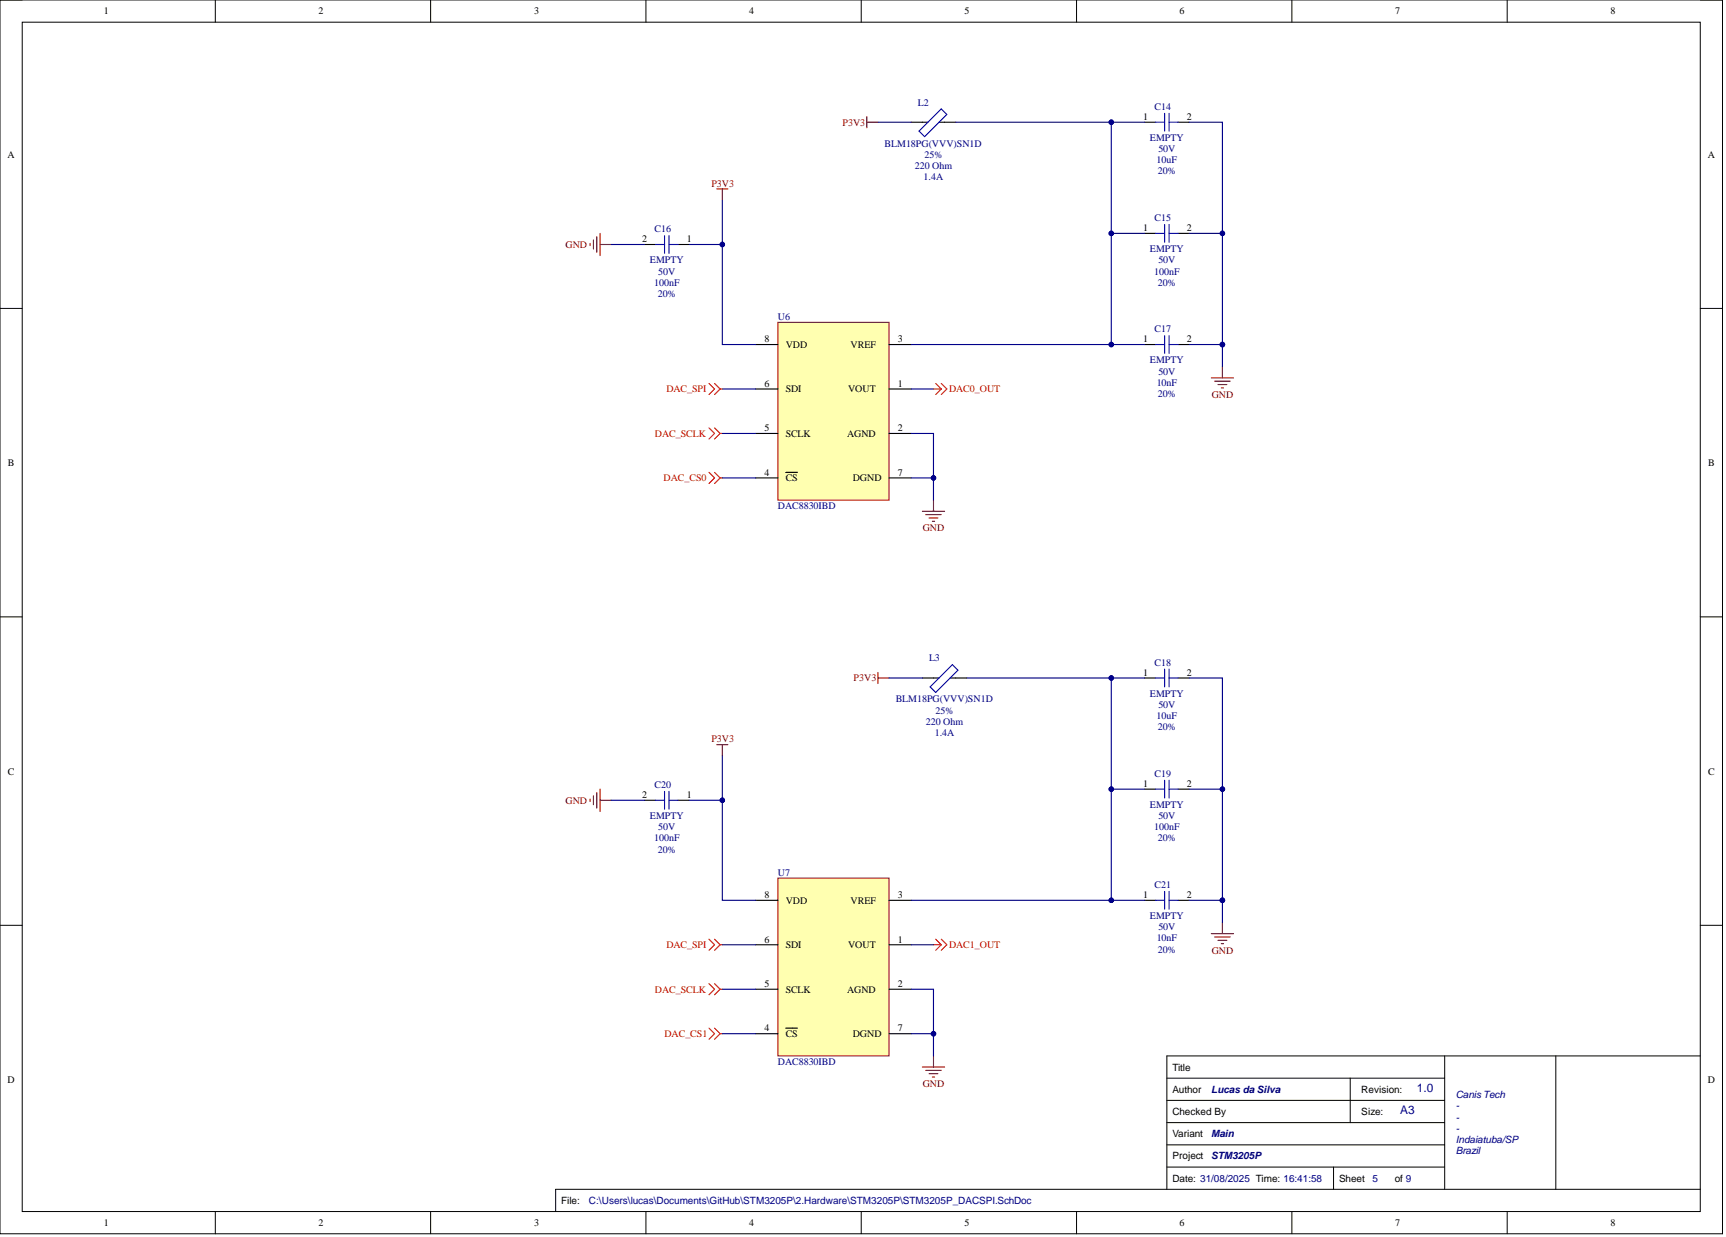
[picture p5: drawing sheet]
<svg xmlns="http://www.w3.org/2000/svg" width="393mm" height="282mm" viewBox="0 0 393 282" stroke-linecap="round" stroke-linejoin="round" font-family="sans-serif">
<g fill="none" stroke="#000" stroke-width=".23">
<path d="M0 0h392.5v281.1h-392.5zM0 0h5.1M49.1 0v5.1M98.1 0v5.1M147.2 0v5.1M196.3 0v5.1M245.3 0v5.1M294.4 0v5.1M343.5 0v5.1M387.5 0h5v5.1M5.1 5.1h382.4v271h-382.4zM0 70.3h5.1"/>
<path d="M387.5 70.3h5M0 140.6h5.1M387.5 140.6h5M0 210.8h5.1M387.5 210.8h5M265.9 245.7h63.3M265.9 250.7h63.3M265.9 255.8h63.3M307.7 245.7v10.1M329.2 240.6v30.4M354.6 240.6v30.4M387.5 240.6h-121.6v30.4"/>
<path d="M49.1 276.1v5M98.1 276.1v5M147.2 276.1v5M196.3 276.1v5M245.3 276.1v5M265.9 265.9h63.3M265.9 260.9h63.3M294.4 276.1v5M303.9 265.9v5.1M343.5 276.1v5M387.5 271h-260.9v5.1M392.5 276.1v5"/>
</g>
<path d="M212.7 88.6h1.8M213.2 87.4l1.3 1.2M214.5 88.6l-1.3 1.3M214.5 87.4l1.3 1.2-1.3 1.3" fill="none" stroke="#f00" stroke-width=".25"/>
<path d="M177.3 73.4h25.3v40.6h-25.3z" fill-rule="evenodd" fill="#ffffb0"/>
<path d="M177.3 73.4h25.3v40.6h-25.3z" fill="none" stroke="#800000" stroke-width=".23"/>
<g fill="none" stroke="#000" stroke-width=".25">
<path d="M207.7 27.9h3.8M214 27.9h3.8M146.9 55.7h2.5M154.5 55.7h2.5M260.9 53.2h2.5M268.5 53.2h2.5M172.2 78.5h5.1M202.6 78.5h5.1M260.9 78.5h2.5M268.5 78.5h2.5M172.2 98.8h5.1M172.2 88.6h5.1"/>
<path d="M202.6 98.8h5.1M202.6 88.6h5.1M172.2 108.9h5.1M179.1 107.6h2.6M202.6 108.9h5.1"/>
</g>
<g fill="none" stroke="#800000" stroke-width=".25">
<path d="M197.5 26.6v2.5M197.5 27.9h2.6M134.5 55.5v.5M135.2 54.7v2M136 53.9v3.6M136.8 53.2v5M136.8 55.7h2.5M163.4 43h2.5M164.6 43v2.6M276.1 86.1h5M276.8 86.9h3.6M277.6 87.6h2"/>
<path d="M278.3 88.4h.5M278.6 83.6v2.5M210.2 116.5h5.1M211 117.3h3.5M211.7 118h2M212.5 118.8h.5M212.7 114v2.5"/>
</g>
<g fill="none" stroke="#00f" stroke-width=".25">
<path d="M214.5 24.8l1.3 1.3-5.1 5-1.3-1.2zM149.4 55.7h2M151.4 53.7v4M152.5 53.7v4M152.5 55.7h2M263.4 53.2h2M265.4 51.2v4M266.4 51.2v4M266.4 53.2h2.1M263.4 78.5h2M265.4 76.5v4M266.4 76.5v4"/>
<path d="M266.4 78.5h2.1"/>
</g>
<path d="M212.7 215.3h1.8M213.2 214l1.3 1.3M214.5 215.3l-1.3 1.2M214.5 214l1.3 1.3-1.3 1.2" fill="none" stroke="#f00" stroke-width=".25"/>
<path d="M177.3 200.1h25.3v40.5h-25.3z" fill-rule="evenodd" fill="#ffffb0"/>
<path d="M177.3 200.1h25.3v40.5h-25.3z" fill="none" stroke="#800000" stroke-width=".23"/>
<g fill="none" stroke="#000" stroke-width=".25">
<path d="M260.9 27.9h2.5M268.5 27.9h2.5M210.2 154.5h3.8M216.5 154.5h3.8M260.9 179.8h2.5M268.5 179.8h2.5M146.9 182.4h2.5M154.5 182.4h2.5M172.2 215.3h5.1M172.2 205.1h5.1M202.6 215.3h5.1M202.6 205.1h5.1"/>
<path d="M260.9 205.1h2.5M268.5 205.1h2.5M172.2 225.4h5.1M172.2 235.5h5.1M179.1 234.3h2.6M202.6 225.4h5.1M202.6 235.5h5.1"/>
</g>
<g fill="none" stroke="#800000" stroke-width=".25">
<path d="M200.1 153.2v2.6M200.1 154.5h2.5M136.8 179.8v5.1M163.4 169.7h2.5M164.6 169.7v2.5M134.5 182.1v.5M135.2 181.3v2.1M136 180.6v3.5M136.8 182.4h2.5M276.1 212.7h5M276.8 213.5h3.6M277.6 214.3h2"/>
<path d="M278.3 215h.5M278.6 210.2v2.5M210.2 243.1h5.1M211 243.9h3.5M211.7 244.7h2M212.5 245.4h.5M212.7 240.6v2.5"/>
</g>
<g fill="none" stroke="#00f" stroke-width=".25">
<path d="M263.4 27.9h2M265.4 25.8v4.1M266.4 25.8v4.1M266.4 27.9h2.1M217 151.5l1.3 1.2-5.1 5.1-1.2-1.3zM263.4 179.8h2M265.4 177.8v4M266.4 177.8v4M266.4 179.8h2.1M149.4 182.4h2M151.4 180.3v4.1M152.5 180.3v4.1"/>
<path d="M152.5 182.4h2M263.4 205.1h2M265.4 203.1v4.1M266.4 203.1v4.1M266.4 205.1h2.1"/>
</g>
<g fill="none" stroke="#f00" stroke-width=".25">
<path d="M161.6 87.4l1.2 1.2-1.2 1.3M161.6 97.5l1.2 1.3-1.2 1.2M162.8 87.4l1.3 1.2M162.8 97.5l1.3 1.3M164.1 88.6l-1.3 1.3M164.1 88.6h.5M164.1 98.8l-1.3 1.2M164.1 98.8h.5M161.6 107.6l1.2 1.3-1.2 1.3M162.8 107.6l1.3 1.3M164.1 108.9l-1.3 1.3M164.1 108.9h.5"/>
<path d="M161.6 214l1.2 1.3-1.2 1.2M162.8 214l1.3 1.3M164.1 215.3l-1.3 1.2M164.1 215.3h.5M161.6 224.1l1.2 1.3-1.2 1.3M161.6 234.3l1.2 1.2-1.2 1.3M162.8 224.1l1.3 1.3M162.8 234.3l1.3 1.2M164.1 225.4l-1.3 1.3M164.1 225.4h.5M164.1 235.5l-1.3 1.3M164.1 235.5h.5"/>
</g>
<path d="M278.6 205.1v5.1" fill="none" stroke="#000080" stroke-width=".25"/>
<circle cx="278.6" cy="205.2" r=".51" fill="#000080"/>
<circle cx="278.6" cy="205.2" r=".51" fill="none" stroke="#000080" stroke-width=".23"/>
<path d="M139.3 55.7h7.6M164.6 172.2v10.2h-7.6M139.3 182.4h7.6" fill="none" stroke="#000080" stroke-width=".25"/>
<circle cx="164.6" cy="182.4" r=".51" fill="#000080"/>
<circle cx="164.6" cy="182.4" r=".51" fill="none" stroke="#000080" stroke-width=".23"/>
<path d="M164.6 45.6v10.1h-7.6" fill="none" stroke="#000080" stroke-width=".25"/>
<circle cx="164.6" cy="55.7" r=".51" fill="#000080"/>
<circle cx="164.6" cy="55.7" r=".51" fill="none" stroke="#000080" stroke-width=".23"/>
<path d="M164.6 182.4v22.7h7.6M164.6 215.3h7.6M164.6 235.5h7.6M164.6 225.4h7.6" fill="none" stroke="#000080" stroke-width=".25"/>
<circle cx="164.6" cy="182.4" r=".51" fill="#000080"/>
<circle cx="164.6" cy="182.4" r=".51" fill="none" stroke="#000080" stroke-width=".23"/>
<path d="M164.6 55.7v22.8h7.6M164.6 98.8h7.6M164.6 88.6h7.6M164.6 108.9h7.6" fill="none" stroke="#000080" stroke-width=".25"/>
<circle cx="164.6" cy="55.7" r=".51" fill="#000080"/>
<circle cx="164.6" cy="55.7" r=".51" fill="none" stroke="#000080" stroke-width=".23"/>
<path d="M200.1 27.9h7.6M202.6 154.5h7.6M207.7 235.5h5v5.1" fill="none" stroke="#000080" stroke-width=".25"/>
<circle cx="212.7" cy="235.5" r=".51" fill="#000080"/>
<circle cx="212.7" cy="235.5" r=".51" fill="none" stroke="#000080" stroke-width=".23"/>
<path d="M207.7 225.4h5v10.1" fill="none" stroke="#000080" stroke-width=".25"/>
<circle cx="212.7" cy="235.5" r=".51" fill="#000080"/>
<circle cx="212.7" cy="235.5" r=".51" fill="none" stroke="#000080" stroke-width=".23"/>
<path d="M220.3 154.5h33v50.6h-45.6M207.7 215.3h5" fill="none" stroke="#000080" stroke-width=".25"/>
<circle cx="253.3" cy="205.2" r=".51" fill="#000080"/>
<circle cx="253.3" cy="205.2" r=".51" fill="none" stroke="#000080" stroke-width=".23"/>
<circle cx="253.3" cy="179.8" r=".51" fill="#000080"/>
<circle cx="253.3" cy="179.8" r=".51" fill="none" stroke="#000080" stroke-width=".23"/>
<circle cx="253.3" cy="154.5" r=".51" fill="#000080"/>
<circle cx="253.3" cy="154.5" r=".51" fill="none" stroke="#000080" stroke-width=".23"/>
<path d="M207.7 108.9h5v5.1" fill="none" stroke="#000080" stroke-width=".25"/>
<circle cx="212.7" cy="108.9" r=".51" fill="#000080"/>
<circle cx="212.7" cy="108.9" r=".51" fill="none" stroke="#000080" stroke-width=".23"/>
<path d="M207.7 98.8h5v10.1" fill="none" stroke="#000080" stroke-width=".25"/>
<circle cx="212.7" cy="108.9" r=".51" fill="#000080"/>
<circle cx="212.7" cy="108.9" r=".51" fill="none" stroke="#000080" stroke-width=".23"/>
<path d="M217.8 27.9h35.5v50.6h-45.6M207.7 88.6h5" fill="none" stroke="#000080" stroke-width=".25"/>
<circle cx="253.3" cy="78.5" r=".51" fill="#000080"/>
<circle cx="253.3" cy="78.5" r=".51" fill="none" stroke="#000080" stroke-width=".23"/>
<circle cx="253.3" cy="53.2" r=".51" fill="#000080"/>
<circle cx="253.3" cy="53.2" r=".51" fill="none" stroke="#000080" stroke-width=".23"/>
<circle cx="253.3" cy="27.9" r=".51" fill="#000080"/>
<circle cx="253.3" cy="27.9" r=".51" fill="none" stroke="#000080" stroke-width=".23"/>
<path d="M253.3 205.1h7.6" fill="none" stroke="#000080" stroke-width=".25"/>
<circle cx="253.3" cy="205.2" r=".51" fill="#000080"/>
<circle cx="253.3" cy="205.2" r=".51" fill="none" stroke="#000080" stroke-width=".23"/>
<path d="M253.3 179.8h7.6" fill="none" stroke="#000080" stroke-width=".25"/>
<circle cx="253.3" cy="179.8" r=".51" fill="#000080"/>
<circle cx="253.3" cy="179.8" r=".51" fill="none" stroke="#000080" stroke-width=".23"/>
<path d="M253.3 78.5h7.6" fill="none" stroke="#000080" stroke-width=".25"/>
<circle cx="253.3" cy="78.5" r=".51" fill="#000080"/>
<circle cx="253.3" cy="78.5" r=".51" fill="none" stroke="#000080" stroke-width=".23"/>
<path d="M253.3 53.2h7.6" fill="none" stroke="#000080" stroke-width=".25"/>
<circle cx="253.3" cy="53.2" r=".51" fill="#000080"/>
<circle cx="253.3" cy="53.2" r=".51" fill="none" stroke="#000080" stroke-width=".23"/>
<path d="M253.3 27.9h7.6" fill="none" stroke="#000080" stroke-width=".25"/>
<circle cx="253.3" cy="27.9" r=".51" fill="#000080"/>
<circle cx="253.3" cy="27.9" r=".51" fill="none" stroke="#000080" stroke-width=".23"/>
<path d="M271 205.1h7.6" fill="none" stroke="#000080" stroke-width=".25"/>
<circle cx="278.6" cy="205.2" r=".51" fill="#000080"/>
<circle cx="278.6" cy="205.2" r=".51" fill="none" stroke="#000080" stroke-width=".23"/>
<path d="M271 179.8h7.6v25.3" fill="none" stroke="#000080" stroke-width=".25"/>
<circle cx="278.6" cy="179.8" r=".51" fill="#000080"/>
<circle cx="278.6" cy="179.8" r=".51" fill="none" stroke="#000080" stroke-width=".23"/>
<circle cx="278.6" cy="205.2" r=".51" fill="#000080"/>
<circle cx="278.6" cy="205.2" r=".51" fill="none" stroke="#000080" stroke-width=".23"/>
<path d="M271 78.5h7.6" fill="none" stroke="#000080" stroke-width=".25"/>
<circle cx="278.6" cy="78.5" r=".51" fill="#000080"/>
<circle cx="278.6" cy="78.5" r=".51" fill="none" stroke="#000080" stroke-width=".23"/>
<path d="M271 53.2h7.6v25.3" fill="none" stroke="#000080" stroke-width=".25"/>
<circle cx="278.6" cy="53.2" r=".51" fill="#000080"/>
<circle cx="278.6" cy="53.2" r=".51" fill="none" stroke="#000080" stroke-width=".23"/>
<circle cx="278.6" cy="78.5" r=".51" fill="#000080"/>
<circle cx="278.6" cy="78.5" r=".51" fill="none" stroke="#000080" stroke-width=".23"/>
<path d="M271 27.9h7.6v25.3" fill="none" stroke="#000080" stroke-width=".25"/>
<circle cx="278.6" cy="53.2" r=".51" fill="#000080"/>
<circle cx="278.6" cy="53.2" r=".51" fill="none" stroke="#000080" stroke-width=".23"/>
<path d="M278.6 78.5v5.1" fill="none" stroke="#000080" stroke-width=".25"/>
<circle cx="278.6" cy="78.5" r=".51" fill="#000080"/>
<circle cx="278.6" cy="78.5" r=".51" fill="none" stroke="#000080" stroke-width=".23"/>
<path d="M260.9 154.5h2.5M268.5 154.5h2.5" fill="none" stroke="#000" stroke-width=".25"/>
<path d="M263.4 154.5h2M265.4 152.5v4M266.4 152.5v4M266.4 154.5h2.1" fill="none" stroke="#00f" stroke-width=".25"/>
<path d="M271 154.5h7.6v25.3" fill="none" stroke="#000080" stroke-width=".25"/>
<circle cx="278.6" cy="179.8" r=".51" fill="#000080"/>
<circle cx="278.6" cy="179.8" r=".51" fill="none" stroke="#000080" stroke-width=".23"/>
<path d="M253.3 154.5h7.6" fill="none" stroke="#000080" stroke-width=".25"/>
<circle cx="253.3" cy="154.5" r=".51" fill="#000080"/>
<circle cx="253.3" cy="154.5" r=".51" fill="none" stroke="#000080" stroke-width=".23"/>
<g font-size="2.7" fill="#000080">
<text x="322.9" y="248.9">1.0</text>
<text x="319.1" y="253.9">A3</text>
</g>
<g font-size="2.3">
<text x="23.7" y="3.3">1</text>
<text x="72.6" y="3.3">2</text>
<text x="121.7" y="3.3">3</text>
<text x="170.7" y="3.3">4</text>
<text x="219.8" y="3.3">5</text>
<text x="268.8" y="3.3">6</text>
<text x="317.9" y="3.3">7</text>
<text x="367" y="3.3">8</text>
<text x="260.5" y="27.3">1</text>
<text x="270.5" y="27.3">2</text>
<text x="1.7" y="35.9">A</text>
<text x="389.2" y="35.9">A</text>
<text x="260.5" y="52.7">1</text>
<text x="270.5" y="52.7">2</text>
<text x="146.3" y="55.2">2</text>
<text x="156.5" y="55.2">1</text>
<text x="174.2" y="78">8</text>
<text x="179.1" y="79.3">VDD</text>
<text x="193.8" y="79.3">VREF</text>
<text x="204.6" y="78">3</text>
<text x="260.5" y="78">1</text>
<text x="270.5" y="78">2</text>
<text x="174.2" y="88.1">6</text>
<text x="179.1" y="89.4">SDI</text>
<text x="193.3" y="89.4">VOUT</text>
<text x="204.6" y="88.1">1</text>
<text x="174.2" y="98.3">5</text>
<text x="179.1" y="99.5">SCLK</text>
<text x="193.1" y="99.5">AGND</text>
<text x="204.6" y="98.3">2</text>
<text x="1.8" y="106.2">B</text>
<text x="389.3" y="106.2">B</text>
<text x="174.2" y="108.4">4</text>
<text x="179.1" y="109.7">CS</text>
<text x="194.3" y="109.7">DGND</text>
<text x="204.6" y="108.4">7</text>
<text x="260.5" y="154">1</text>
<text x="270.5" y="154">2</text>
<text x="1.8" y="176.5">C</text>
<text x="260.5" y="179.3">1</text>
<text x="270.5" y="179.3">2</text>
<text x="389.3" y="176.5">C</text>
<text x="146.3" y="181.8">2</text>
<text x="156.5" y="181.8">1</text>
<text x="174.2" y="204.6">8</text>
<text x="179.1" y="205.9">VDD</text>
<text x="193.8" y="205.9">VREF</text>
<text x="204.6" y="204.6">3</text>
<text x="260.5" y="204.6">1</text>
<text x="270.5" y="204.6">2</text>
<text x="174.2" y="214.8">6</text>
<text x="204.6" y="214.8">1</text>
<text x="179.1" y="216">SDI</text>
<text x="193.3" y="216">VOUT</text>
<text x="174.2" y="224.9">5</text>
<text x="179.1" y="226.2">SCLK</text>
<text x="193.1" y="226.2">AGND</text>
<text x="204.6" y="224.9">2</text>
<text x="174.2" y="235">4</text>
<text x="179.1" y="236.3">CS</text>
<text x="194.3" y="236.3">DGND</text>
<text x="204.6" y="235">7</text>
<text x="267.2" y="243.9">Title</text>
<text x="1.7" y="246.8">D</text>
<text x="267.2" y="249">Author</text>
<text x="310.2" y="249">Revision:</text>
<text x="389.2" y="246.8">D</text>
<text x="267.2" y="254.1">Checked By</text>
<text x="310.2" y="254.1">Size:</text>
<text x="267.2" y="259.1">Variant</text>
<text x="267.2" y="269.3">Date: 31/08/2025 Time: 16:41:58</text>
<text x="267.2" y="264.2">Project</text>
<text x="305.2" y="269.3">Sheet</text>
<text x="317.8" y="269.3">of 9</text>
<text x="127.9" y="274.3">File:</text>
<text x="23.7" y="279.4">1</text>
<text x="72.6" y="279.4">2</text>
<text x="121.7" y="279.4">3</text>
<text x="170.7" y="279.4">4</text>
<text x="219.8" y="279.4">5</text>
<text x="268.8" y="279.4">6</text>
<text x="317.9" y="279.4">7</text>
<text x="367" y="279.4">8</text>
</g>
<g font-size="2.3" fill="#800000">
<text x="192" y="28.6">P3V3</text>
<text x="162.1" y="42.5">P3V3</text>
<text x="128.9" y="56.5">GND</text>
<text x="276.1" y="90.7">GND</text>
<text x="210.3" y="121.1">GND</text>
<text x="194.5" y="155.3">P3V3</text>
<text x="162.1" y="169.2">P3V3</text>
<text x="128.9" y="183.1">GND</text>
<text x="276.1" y="217.3">GND</text>
<text x="210.3" y="247.7">GND</text>
</g>
<g font-size="2.3" fill="#000080">
<text x="209.2" y="24.1">L2</text>
<text x="263.1" y="25.1">C14</text>
<text x="201.6" y="33.4">BLM18PG(VVV)SN1D</text>
<text x="210.7" y="36">25%</text>
<text x="262.1" y="32.2">EMPTY</text>
<text x="264" y="34.7">50V</text>
<text x="208.5" y="38.5">220 Ohm</text>
<text x="210.5" y="41">1.4A</text>
<text x="263.6" y="37.2">10uF</text>
<text x="263.9" y="39.8">20%</text>
<text x="149.2" y="52.9">C16</text>
<text x="263.1" y="50.4">C15</text>
<text x="262.1" y="57.5">EMPTY</text>
<text x="148.1" y="60">EMPTY</text>
<text x="149.1" y="65.1">100nF</text>
<text x="150" y="62.6">50V</text>
<text x="263.1" y="62.6">100nF</text>
<text x="263.9" y="65.1">20%</text>
<text x="264" y="60">50V</text>
<text x="149.9" y="67.6">20%</text>
<text x="177.3" y="72.9">U6</text>
<text x="263.1" y="75.7">C17</text>
<text x="262.1" y="82.8">EMPTY</text>
<text x="263.6" y="87.9">10nF</text>
<text x="264" y="85.3">50V</text>
<text x="263.9" y="90.4">20%</text>
<text x="177.3" y="116">DAC8830IBD</text>
<text x="211.7" y="150.7">L3</text>
<text x="263.1" y="151.7">C18</text>
<text x="204.1" y="160.1">BLM18PG(VVV)SN1D</text>
<text x="262.1" y="158.8">EMPTY</text>
<text x="264" y="161.3">50V</text>
<text x="211" y="165.1">220 Ohm</text>
<text x="213" y="167.7">1.4A</text>
<text x="213.2" y="162.6">25%</text>
<text x="263.6" y="163.9">10uF</text>
<text x="263.9" y="166.4">20%</text>
<text x="149.2" y="179.6">C20</text>
<text x="263.1" y="177">C19</text>
<text x="262.1" y="184.1">EMPTY</text>
<text x="148.1" y="186.7">EMPTY</text>
<text x="149.1" y="191.7">100nF</text>
<text x="150" y="189.2">50V</text>
<text x="263.1" y="189.2">100nF</text>
<text x="263.9" y="191.7">20%</text>
<text x="264" y="186.7">50V</text>
<text x="149.9" y="194.3">20%</text>
<text x="177.3" y="199.6">U7</text>
<text x="263.1" y="202.4">C21</text>
<text x="262.1" y="209.5">EMPTY</text>
<text x="263.6" y="214.5">10nF</text>
<text x="264" y="212">50V</text>
<text x="263.9" y="217.1">20%</text>
<text x="177.3" y="242.6">DAC8830IBD</text>
<text x="331.8" y="250.3">Canis Tech</text>
<text x="331.8" y="252.8">-</text>
<text x="331.8" y="255.3">-</text>
<text x="331.8" y="257.9">-</text>
<text x="331.8" y="260.4">Indaiatuba/SP</text>
<text x="331.8" y="262.9">Brazil</text>
<text x="312.8" y="269.3">5</text>
<text x="134.2" y="274.3">C:\Users\lucas\Documents\GitHub\STM3205P\2.Hardware\STM3205P\STM3205P_DACSPI.SchDoc</text>
</g>
<g font-size="2.3" fill="#f00">
<text x="151.9" y="89.4">DAC_SPI</text>
<text x="216.3" y="89.4">DAC0_OUT</text>
<text x="149.3" y="99.5">DAC_SCLK</text>
<text x="151.2" y="109.7">DAC_CS0</text>
<text x="151.9" y="216">DAC_SPI</text>
<text x="216.3" y="216">DAC1_OUT</text>
<text x="149.3" y="226.2">DAC_SCLK</text>
<text x="151.4" y="236.3">DAC_CS1</text>
</g>
<g font-size="2.3" fill="#007">
<text x="276.1" y="249">Lucas da Silva</text>
<text x="276.1" y="259.1">Main</text>
<text x="276.1" y="264.2">STM3205P</text>
</g>
</svg>
